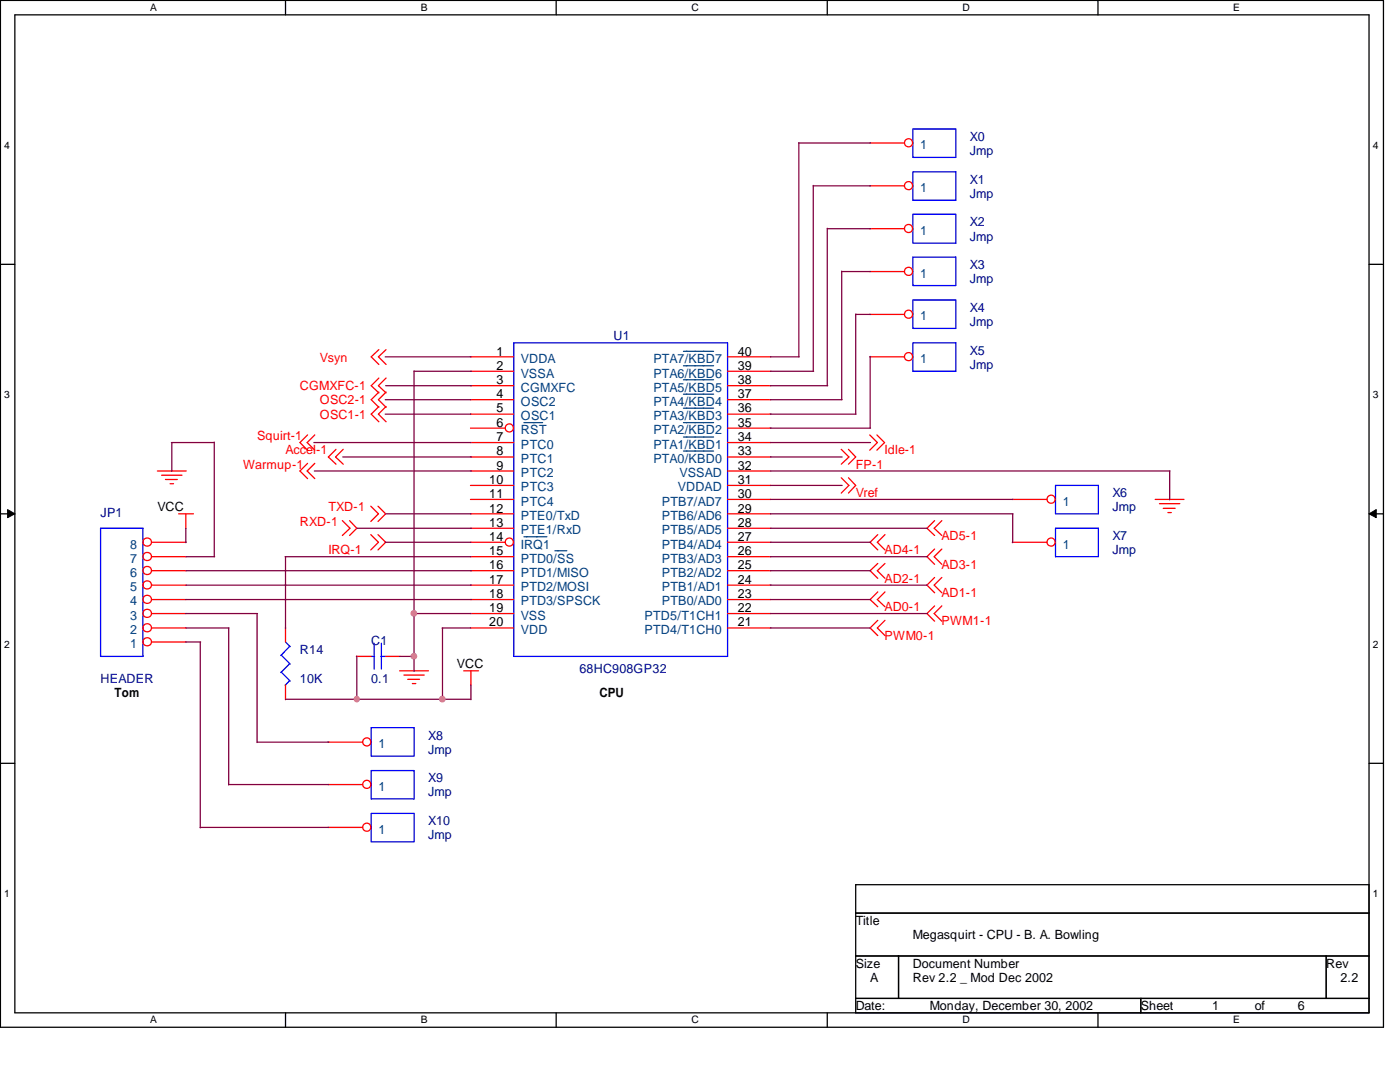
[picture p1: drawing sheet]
<svg xmlns="http://www.w3.org/2000/svg" width="279mm" height="216mm" viewBox="0 0 279 216" stroke-linecap="round" stroke-linejoin="round" font-family="sans-serif">
<g fill="none" stroke="#000" stroke-width=".25">
<path d="M.1 .1h276v204.9h-276zM3 3h270.2v199.1h-270.2zM57 .1v2.9M111 .1v2.9M165.1 .1v2.9M219.1 .1v2.9M.1 52.7h2.9M273.2 52.7h2.9M.1 102.5h2.9M273.2 102.5h2.9M.1 152.3h2.9M273.2 152.3h2.9"/>
<path d="M273.2 176.5h-102.4v25.6M170.8 182.2h102.4M170.8 190.8h102.4M170.8 199.2h102.4M179.3 190.8v8.4M227.7 199.2v2.9M264.7 190.8v8.4M57 202.1v2.9M111 202.1v2.9M165.1 202.1v2.9M219.1 202.1v2.9"/>
</g>
<g fill="#000" stroke="#000" stroke-width=".2">
<path d="M1.5 101.7l1.5 .8-1.5 .8z" fill-rule="evenodd"/>
<path d="M273.2 102.5l1.5-.8v1.6z" fill-rule="evenodd"/>
</g>
<g fill="none" stroke="#f00" stroke-width=".25">
<path d="M173.6 37.1h6.9M173.6 28.5h6.9M173.6 45.6h6.9M173.6 54.2h6.9M75.6 78.2l-1.5 1.6 1.5 1.5M75.6 75.4l-1.5 1.6 1.5 1.4M75.6 69.8l-1.5 1.4 1.5 1.5M77 78.2l-1.5 1.6 1.5 1.5M77 75.4l-1.5 1.6 1.5 1.4M77 69.8l-1.5 1.4 1.5 1.5M93.9 71.2h8.6M93.9 79.8h8.6"/>
<path d="M93.9 74.1h8.6M93.9 77h8.6M145.2 71.2h8.6M145.2 79.8h8.6M145.2 74.1h8.6M145.2 77h8.6M173.6 62.7h6.9M173.6 71.2h6.9M31.4 94h5.8M32.3 94.8h4M33 95.7h2.4M34 96.5h.6"/>
<path d="M61.4 92.5l-1.5 1.5 1.5 1.5M61.4 86.8l-1.5 1.5 1.5 1.5M62.8 92.5l-1.5 1.5 1.5 1.5M62.8 86.8l-1.5 1.5 1.5 1.5M67.1 89.7l-1.6 1.5 1.6 1.4M68.5 89.7l-1.5 1.5 1.5 1.4M75.6 81.1l-1.5 1.5 1.5 1.6M77 81.1l-1.5 1.5 1.5 1.6M93.9 99.7h8.6M93.9 94h8.6M93.9 85.4h6.9M93.9 96.9h8.6"/>
<path d="M93.9 82.6h8.6M93.9 88.3h8.6M93.9 91.2h8.6M145.2 99.7h8.6M145.2 94h8.6M145.2 85.4h8.6M145.2 96.9h8.6M145.2 82.6h8.6M145.2 88.3h8.6M145.2 91.2h8.6M167.9 95.3l1.5 1.6-1.5 1.5M167.9 89.7l1.5 1.5-1.5 1.4"/>
<path d="M169.3 95.3l1.5 1.6-1.5 1.5M169.3 89.7l1.5 1.5-1.5 1.4M173.6 86.8l1.5 1.5-1.5 1.5M175 86.8l1.5 1.5-1.5 1.5M202 99.7h7M230.5 99.7h5.8M30.3 108.2h6.9M30.3 119.6h6.9M30.3 116.8h6.9M30.3 111.1h6.9M30.3 113.9h6.9M35.6 102.5h3"/>
<path d="M37.1 102.5v3M68.3 103.9l1.5 1.5-1.5 1.4M69.8 103.9l1.4 1.5-1.4 1.4M74 106.7l1.5 1.5-1.5 1.5M74 101l1.5 1.5-1.5 1.6M75.4 106.7l1.6 1.5-1.6 1.5M75.4 101l1.6 1.5-1.6 1.6M93.9 102.5h8.6M93.9 108.2h6.9M93.9 119.6h8.6M93.9 116.8h8.6M93.9 111.1h8.6"/>
<path d="M93.9 113.9h8.6M93.9 105.4h8.6M145.2 102.5h8.6M145.2 108.2h8.6M145.2 119.6h8.6M145.2 116.8h8.6M145.2 111.1h8.6M145.2 113.9h8.6M145.2 105.4h8.6M175.2 118.1l-1.5 1.5 1.5 1.5M175.2 112.4l-1.5 1.5 1.5 1.5M175.2 106.7l-1.5 1.5 1.5 1.5"/>
<path d="M176.6 118.1l-1.5 1.5 1.5 1.5M176.6 112.4l-1.5 1.5 1.5 1.5M176.6 106.7l-1.5 1.5 1.5 1.5M186.5 115.2l-1.5 1.6 1.5 1.5M186.5 109.6l-1.5 1.5 1.5 1.5M186.5 103.9l-1.5 1.5 1.5 1.4M188 115.2l-1.6 1.6 1.6 1.5M188 109.6l-1.6 1.5 1.6 1.5M188 103.9l-1.6 1.5 1.6 1.4M202 108.2h7M231.4 100.5h4.1M232.2 101.4h2.3"/>
<path d="M233.1 102.3h.7M30.3 125.3h6.9M30.3 122.4h6.9M30.3 128.1h6.9M57 125.2v2.9M57 136.7v2.9M71.1 131h3M77 131h2.8M79.8 133.9h5.7M80.6 134.7h4.1M81.4 135.6h2.3M82.3 136.4h.7"/>
<path d="M92.5 133.9h3M93.9 125.3h8.6M93.9 122.4h8.6M94 133.9v2.8M145.2 125.3h8.6M145.2 122.4h8.6M175.2 123.8l-1.5 1.5 1.5 1.5M176.6 123.8l-1.5 1.5 1.5 1.5M186.5 120.9l-1.5 1.5 1.5 1.6M188 120.9l-1.6 1.5 1.6 1.6M65.4 148.1h7M65.4 156.5h7"/>
<path d="M65.4 165.1h7"/>
<circle cx="181.3" cy="28.5" r=".81"/>
<circle cx="181.3" cy="37" r=".81"/>
<circle cx="181.3" cy="45.6" r=".81"/>
<circle cx="181.3" cy="54.2" r=".81"/>
<circle cx="181.3" cy="62.7" r=".81"/>
<circle cx="181.3" cy="71.2" r=".81"/>
<circle cx="101.6" cy="85.4" r=".81"/>
<circle cx="209.8" cy="99.6" r=".81"/>
<circle cx="29.4" cy="116.7" r=".84"/>
<circle cx="29.4" cy="119.6" r=".84"/>
<circle cx="29.4" cy="108.2" r=".84"/>
<circle cx="29.4" cy="113.9" r=".84"/>
<circle cx="29.4" cy="111.1" r=".84"/>
<circle cx="101.6" cy="108.2" r=".81"/>
<circle cx="209.8" cy="108.2" r=".81"/>
<circle cx="29.4" cy="125.3" r=".84"/>
<circle cx="29.4" cy="128.1" r=".84"/>
<circle cx="29.4" cy="122.4" r=".84"/>
<circle cx="73.2" cy="148" r=".81"/>
<circle cx="73.2" cy="156.5" r=".81"/>
<circle cx="73.2" cy="165.1" r=".81"/>
</g>
<g fill="none" stroke="#00f" stroke-width=".25">
<path d="M182.2 34.3h8.6v5.7h-8.6zM182.2 25.7h8.6v5.7h-8.6zM182.2 42.8h8.6v5.7h-8.6zM182.2 51.3h8.6v5.7h-8.6zM182.2 59.9h8.6v5.6h-8.6zM102.5 68.4h42.7v62.6h-42.7zM182.2 68.4h8.6v5.7h-8.6zM210.7 96.9h8.5v5.6h-8.5zM20.1 105.4h8.4v25.6h-8.4zM210.7 105.4h8.5v5.7h-8.5zM56.1 130.7l1.8 1.8M56.1 134.1l1.8 1.8"/>
<path d="M57 128.1l.9 .9M57.8 128.9l-1.8 1.9M57.8 132.4l-1.8 1.8M57.8 135.8l-.9 .9M74.1 131h.7M74.7 128.4v5.1M76 131h1M76.1 128.4v5.1M74.1 145.2h8.5v5.7h-8.5zM74.1 153.8h8.5v5.6h-8.5zM74.1 162.3h8.5v5.7h-8.5z"/>
</g>
<path d="M136.4 78.7h6M136.4 75.8h6M136.4 73h6M136.4 70.1h6M104.6 84.3h3.7M136.4 84.3h6M136.4 90h6M136.4 87.2h6M136.4 81.4h6M104.6 107.1h4.5M110.7 109.9h2.4" fill="none" stroke="#004080" stroke-width=".25"/>
<g fill="none" stroke="#800040" stroke-width=".25">
<path d="M159.4 28.4v42.8M159.4 28.5h14.3M162.3 37v37.1M162.3 37.1h11.4M165.1 45.6v31.4M165.1 45.6h8.6M168 54.1v25.7M168 54.2h5.7M76.9 79.8h17.1M76.9 71.2h17.1M77 77h17.1M82.6 74.1h11.5"/>
<path d="M82.6 74v59.9M153.8 79.8h14.3M153.8 77h11.4M153.8 71.2h5.7M153.8 74.1h8.6M170.8 62.7v19.9M170.8 62.7h2.9M173.7 71.1v14.3M34.2 88.3h8.6M34.3 88.3v5.8M42.8 88.2v22.9M62.7 88.3h31.3"/>
<path d="M62.7 94h31.4M68.4 91.2h25.7M76.9 82.6h17.1M153.8 82.6h17.1M153.8 96.9h14.3M153.8 91.2h14.3M153.8 88.3h19.9M153.8 94h79.7M153.8 85.4h19.9M153.8 99.7h48.4M233.4 94v5.7M37.1 119.6h57"/>
<path d="M37.1 116.8h57M37.1 113.9h57M37.1 111.1h5.7M37.1 105.4v2.9M56.9 111.1h37.1M57 111.1v14.3M71.2 105.4h22.9M76.9 108.2h17.1M77 102.5h17.1M153.8 119.6h19.9M153.8 116.8h31.3M153.8 113.9h19.9"/>
<path d="M153.8 111.1h31.3M153.8 108.2h19.9M153.8 105.4h31.3M153.8 102.5h48.4M202.1 102.5v5.8M37.1 125.3h8.6M37.1 122.4h14.3M37.1 128.1h2.9M40 128.1v37.1M45.6 125.3v31.3M51.3 122.4v25.8M57 139.5h37"/>
<path d="M71.2 130.9v8.6M79.8 131h2.9M82.5 122.4h11.5M88.2 125.3h5.8M88.3 125.3v14.3M94 136.7v2.9M153.8 125.3h19.9M153.8 122.4h31.3M45.6 156.5h20M51.3 148.1h14.3M40 165.1h25.6"/>
</g>
<g fill="#f0f" stroke="#f0f" stroke-width=".25">
<circle cx="82.6" cy="122.4" r=".55"/>
<circle cx="82.6" cy="130.9" r=".55"/>
<circle cx="88.3" cy="139.5" r=".55"/>
<circle cx="71.2" cy="139.5" r=".53"/>
</g>
<g font-size="2.5" fill="#004080">
<text x="183.6" y="29.8">1</text>
<text x="183.6" y="38.4">1</text>
<text x="183.6" y="46.9">1</text>
<text x="183.6" y="55.4">1</text>
<text x="183.6" y="63.9">1</text>
<text x="104" y="72.5">VDDA</text>
<text x="104" y="75.4">VSSA</text>
<text x="130.4" y="75.4">PTA6/KBD6</text>
<text x="130.4" y="72.5">PTA7/KBD7</text>
<text x="183.6" y="72.5">1</text>
<text x="104" y="81">OSC2</text>
<text x="104" y="83.8">OSC1</text>
<text x="104" y="78.1">CGMXFC</text>
<text x="130.4" y="83.8">PTA3/KBD3</text>
<text x="130.4" y="81">PTA4/KBD4</text>
<text x="130.4" y="78.1">PTA5/KBD5</text>
<text x="104" y="86.7">RST</text>
<text x="104" y="89.6">PTC0</text>
<text x="130.4" y="89.6">PTA1/KBD1</text>
<text x="130.4" y="86.7">PTA2/KBD2</text>
<text x="104" y="95.2">PTC2</text>
<text x="104" y="92.4">PTC1</text>
<text x="130.4" y="92.4">PTA0/KBD0</text>
<text x="135.6" y="95.2">VSSAD</text>
<text x="104" y="100.9">PTC4</text>
<text x="104" y="98">PTC3</text>
<text x="132.1" y="100.9">PTB7/AD7</text>
<text x="135.3" y="98">VDDAD</text>
<text x="212.1" y="100.9">1</text>
<text x="104" y="103.8">PTE0/TxD</text>
<text x="104" y="106.6">PTE1/RxD</text>
<text x="132.1" y="106.6">PTB5/AD5</text>
<text x="132.1" y="103.8">PTB6/AD6</text>
<text x="26" y="112.3">7</text>
<text x="26" y="109.5">8</text>
<text x="104" y="109.5">IRQ1</text>
<text x="104" y="112.3">PTD0/SS</text>
<text x="132.1" y="109.5">PTB4/AD4</text>
<text x="132.1" y="112.3">PTB3/AD3</text>
<text x="212.1" y="109.5">1</text>
<text x="26" y="118">5</text>
<text x="26" y="115.1">6</text>
<text x="104" y="118">PTD2/MOSI</text>
<text x="104" y="115.1">PTD1/MISO</text>
<text x="132.1" y="118">PTB1/AD1</text>
<text x="132.1" y="115.1">PTB2/AD2</text>
<text x="26" y="123.7">3</text>
<text x="26" y="120.8">4</text>
<text x="104" y="123.7">VSS</text>
<text x="104" y="120.8">PTD3/SPSCK</text>
<text x="128.6" y="123.7">PTD5/T1CH1</text>
<text x="132.1" y="120.8">PTB0/AD0</text>
<text x="26" y="129.4">1</text>
<text x="26" y="126.5">2</text>
<text x="104" y="126.5">VDD</text>
<text x="128.6" y="126.5">PTD4/T1CH0</text>
<text x="75.5" y="149.3">1</text>
<text x="75.5" y="157.8">1</text>
<text x="75.5" y="166.4">1</text>
</g>
<g font-size="2.5" fill="#000080">
<text x="193.5" y="28.1">X0</text>
<text x="193.5" y="30.9">Jmp</text>
<text x="193.5" y="36.7">X1</text>
<text x="193.5" y="39.5">Jmp</text>
<text x="193.5" y="45.1">X2</text>
<text x="193.5" y="48">Jmp</text>
<text x="193.5" y="53.7">X3</text>
<text x="193.5" y="56.6">Jmp</text>
<text x="193.5" y="62.2">X4</text>
<text x="193.5" y="65.1">Jmp</text>
<text x="122.4" y="67.9">U1</text>
<text x="193.5" y="70.8">X5</text>
<text x="193.5" y="73.6">Jmp</text>
<text x="222" y="99.2">X6</text>
<text x="20.1" y="103.2">JP1</text>
<text x="222" y="102">Jmp</text>
<text x="222" y="107.8">X7</text>
<text x="222" y="110.6">Jmp</text>
<text x="59.9" y="130.5">R14</text>
<text x="74.1" y="128.8">C1</text>
<text x="20.1" y="136.2">HEADER</text>
<text x="59.9" y="136.2">10K</text>
<text x="74.1" y="136.2">0.1</text>
<text x="115.7" y="134.2">68HC908GP32</text>
<text x="85.4" y="147.6">X8</text>
<text x="85.4" y="150.5">Jmp</text>
<text x="85.4" y="156.1">X9</text>
<text x="85.4" y="158.9">Jmp</text>
<text x="85.4" y="164.7">X10</text>
<text x="85.4" y="167.5">Jmp</text>
</g>
<g font-size="2.5">
<text x="99.1" y="71">1</text>
<text x="147.2" y="71">40</text>
<text x="99.1" y="73.8">2</text>
<text x="99.1" y="76.6">3</text>
<text x="147.2" y="76.6">38</text>
<text x="147.2" y="73.8">39</text>
<text x="99.1" y="79.5">4</text>
<text x="99.1" y="82.3">5</text>
<text x="147.2" y="82.3">36</text>
<text x="147.2" y="79.5">37</text>
<text x="99.1" y="85.2">6</text>
<text x="99.1" y="88.1">7</text>
<text x="147.2" y="88.1">34</text>
<text x="147.2" y="85.2">35</text>
<text x="99.1" y="93.7">9</text>
<text x="99.1" y="90.8">8</text>
<text x="147.2" y="93.7">32</text>
<text x="147.2" y="90.8">33</text>
<text x="97.6" y="99.4">11</text>
<text x="97.6" y="96.5">10</text>
<text x="147.2" y="99.4">30</text>
<text x="147.2" y="96.5">31</text>
<text x="31.4" y="102">VCC</text>
<text x="97.6" y="107.9">14</text>
<text x="97.6" y="102.3">12</text>
<text x="97.6" y="105.1">13</text>
<text x="147.2" y="107.9">27</text>
<text x="147.2" y="105.1">28</text>
<text x="147.2" y="102.3">29</text>
<text x="97.6" y="110.7">15</text>
<text x="97.6" y="113.6">16</text>
<text x="147.2" y="110.7">26</text>
<text x="147.2" y="113.6">25</text>
<text x="97.6" y="119.3">18</text>
<text x="97.6" y="116.5">17</text>
<text x="147.2" y="119.3">23</text>
<text x="147.2" y="116.5">24</text>
<text x="97.6" y="125">20</text>
<text x="97.6" y="122.2">19</text>
<text x="147.2" y="125">21</text>
<text x="147.2" y="122.2">22</text>
<text x="91.2" y="133.3">VCC</text>
<text x="22.9" y="139">Tom</text>
<text x="119.6" y="139">CPU</text>
<text x="170.8" y="184.6">Title</text>
<text x="182.2" y="187.4">Megasquirt - CPU - B. A. Bowling</text>
<text x="170.8" y="193.1">Size</text>
<text x="173.7" y="195.9">A</text>
<text x="182.2" y="195.9">Rev 2.2 _ Mod Dec 2002</text>
<text x="182.2" y="193.1">Document Number</text>
<text x="264.7" y="193.1">Rev</text>
<text x="267.5" y="195.9">2.2</text>
<text x="170.8" y="201.6">Date:</text>
<text x="185.6" y="201.6">Monday, December 30, 2002</text>
<text x="227.7" y="201.6">Sheet</text>
<text x="241.9" y="201.6">1</text>
<text x="250.4" y="201.6">of</text>
<text x="259" y="201.6">6</text>
</g>
<g font-size="2.5" fill="#f00">
<text x="59.9" y="77.9">CGMXFC-1</text>
<text x="63.8" y="72.2">Vsyn</text>
<text x="63.8" y="80.7">OSC2-1</text>
<text x="63.8" y="83.6">OSC1-1</text>
<text x="51.3" y="87.8">Squirt-1</text>
<text x="48.5" y="93.6">Warmup-1</text>
<text x="57" y="90.7">Accel-1</text>
<text x="170.8" y="93.6">FP-1</text>
<text x="176.5" y="90.7">Idle-1</text>
<text x="170.8" y="99.2">Vref</text>
<text x="59.9" y="104.9">RXD-1</text>
<text x="65.5" y="102">TXD-1</text>
<text x="187.9" y="107.8">AD5-1</text>
<text x="65.5" y="110.6">IRQ-1</text>
<text x="176.5" y="110.6">AD4-1</text>
<text x="187.9" y="113.5">AD3-1</text>
<text x="176.5" y="116.2">AD2-1</text>
<text x="187.9" y="119.1">AD1-1</text>
<text x="176.5" y="122">AD0-1</text>
<text x="187.9" y="124.8">PWM1-1</text>
<text x="176.5" y="127.7">PWM0-1</text>
</g>
<g font-size="2">
<text x="30" y="2.2">A</text>
<text x="84" y="2.2">B</text>
<text x="138" y="2.2">C</text>
<text x="192.1" y="2.2">D</text>
<text x="246.1" y="2.2">E</text>
<text x=".8" y="29.6">4</text>
<text x="274" y="29.6">4</text>
<text x=".8" y="79.4">3</text>
<text x="274" y="79.4">3</text>
<text x=".8" y="129.2">2</text>
<text x="274" y="129.2">2</text>
<text x=".8" y="179">1</text>
<text x="274" y="179">1</text>
<text x="30" y="204.2">A</text>
<text x="84" y="204.2">B</text>
<text x="138" y="204.2">C</text>
<text x="192.1" y="204.2">D</text>
<text x="246.1" y="204.2">E</text>
</g>
</svg>
